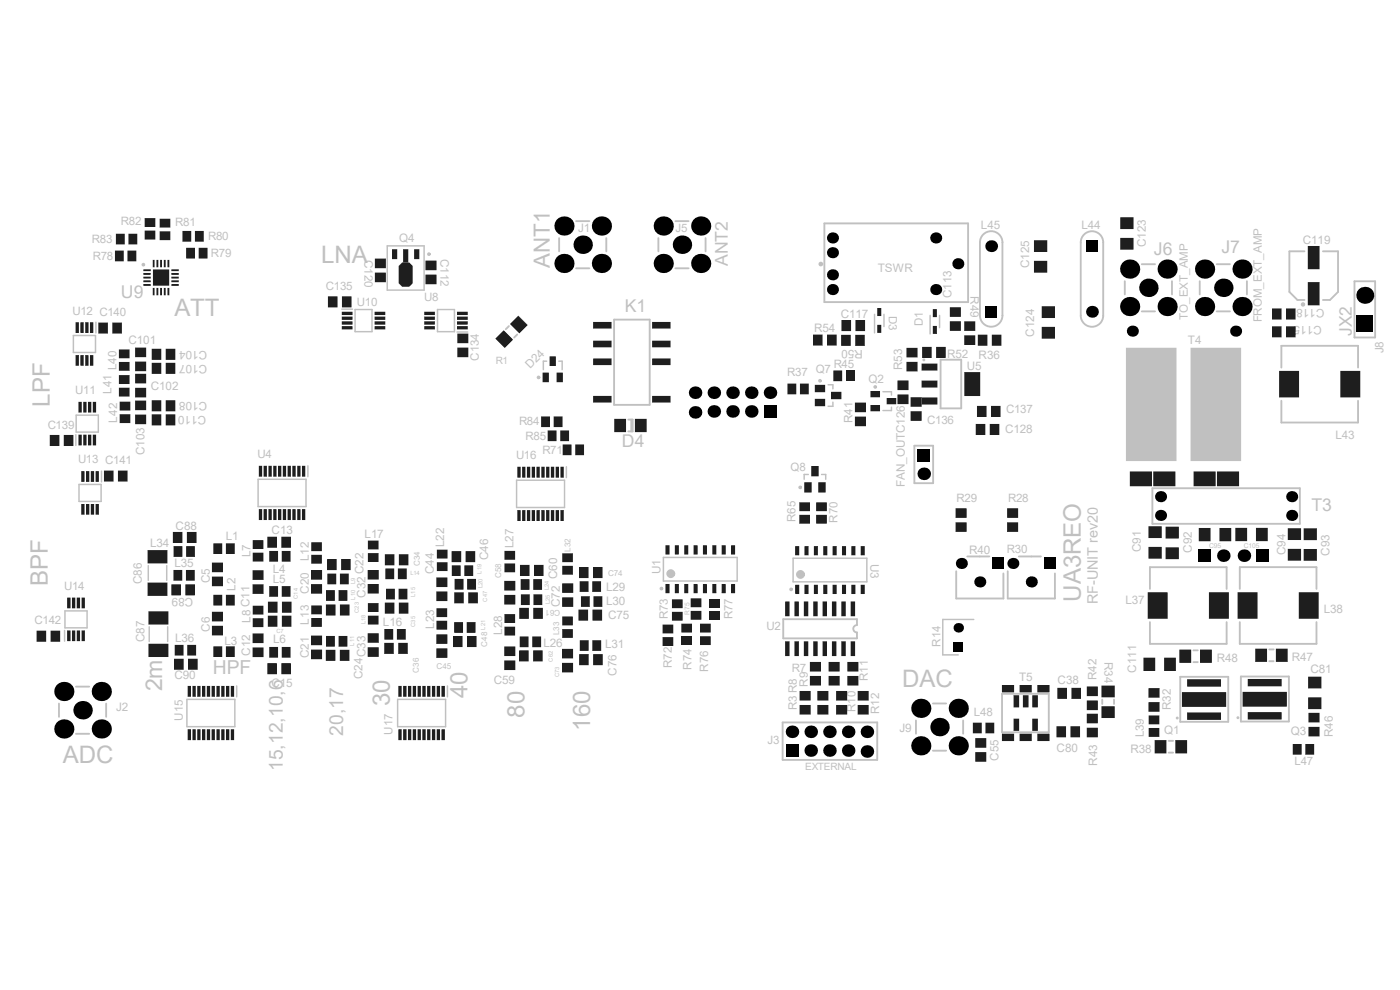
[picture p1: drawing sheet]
<svg xmlns="http://www.w3.org/2000/svg" width="297mm" height="210mm" viewBox="0 0 297 210" stroke-linecap="round" stroke-linejoin="round" font-family="sans-serif">
<g fill="#c0c0c0">
<circle cx="174.1" cy="56" r=".5"/>
<circle cx="196" cy="76.3" r=".31"/>
<circle cx="249.8" cy="152.3" r=".31"/>
<circle cx="262.6" cy="152.3" r=".31"/>
<circle cx="276.4" cy="64.6" r=".47"/>
</g>
<g fill="none" stroke="#c0c0c0" stroke-width=".31">
<path d="M82.2 52.2h7.8v9.3h-7.8zM15.6 71.2h4.7v3.6h-4.7zM20.3 68.4v2.2M72.5 65.6h2.3M75.3 65.7h3.6v4.7h-3.6zM92.8 65.7h3.6v4.7h-3.6zM97 70.4h2.2M116 76.6h-.7v1.8M118.6 76.6h.7v1.8M185.5 66.7v3.9M187.5 66.7v2.6M197.3 66.9v3.9"/>
<path d="M199.3 66.9v2.6M16.1 92.2v2.3M16.2 88.1h4.7v3.6h-4.7zM21.5 100v2.2M65.3 98.8v2.3M120.2 99v2.3M175.7 81.6h1v.9M176.7 85.3v.9h-1M187.3 83.1h1.8v.7M189.1 86.4v.7h-1.8M16.8 102.8h4.7v3.6h-4.7zM31.5 120v3.1"/>
<path d="M35.4 120v3.1M54.8 101.7h10.1v5.8h-10.1zM109.6 101.9h10.2v5.8h-10.2zM140.7 118.3h15.7v5h-15.7zM168.3 118.4h15.6v5h-15.6zM171.5 100.7h-.9v1M174.3 100.7h.9v1M13.7 133.7v2.3M13.8 129.6h4.7v3.6h-4.7zM31.7 133v3.1M35.6 133v3.1M206.6 131.4h-6.6v7.5h3.3"/>
<path d="M39.7 148.4h10.1v5.8h-10.1zM50.2 145.5v2.3M84.4 148.4h10.1v5.8h-10.1zM94.9 145.5v2.3"/>
</g>
<g fill="none" stroke="#c0c0c0" stroke-width=".4">
<path d="M118.6 50.5v2.8M122.2 56.9h2.8M122.2 46.9h2.8M128.6 50.5v2.8M139.7 50.5v2.8M143.3 56.9h2.8M143.3 46.9h2.8M149.7 50.5v2.8M174.9 47.4h30.5v16.7h-30.5zM207.9 51.4v15.5M212.7 51.4v15.5M229.3 51.4v15.5"/>
<path d="M234 51.4v15.5M238.6 59.6v2.9M242.2 56h2.8M248.6 59.6v2.9M254.5 59.6v2.9M258.1 56h2.8M264.5 59.6v2.9M276.7 53.3h-3.2v8.6l1.8 1.7h1.4M280.7 53.3h3.2v8.6l-1.8 1.7h-1.4M287.4 59.7h4.3v11.9h-4.3zM108 69.2l-.7 .6M109.7 70.9l-.6 .7"/>
<path d="M130.3 67.8h7.5v18.1h-7.5zM199.5 76.3h4.4v10.3h-4.4zM242.2 66.1h2.8M258.1 66.1h2.8M271.8 78v-4.6h16.3v4.6M133.3 89h.9v2.5h-.9M133.9 89v2.5M194 94.6h4v7.9h-4zM271.8 85v4.6h16.3v-4.6M205.2 118h4.7M216.1 118h4.7M244.5 103.6h31.3v7.5h-31.3z"/>
<path d="M181.8 132.6v-1.2h-15.6v4h15.6v-1.2M202.9 121.2v5.8h10v-5.4M213.8 121.2v5.8h10v-5.4M244 124.9v-4.6h16.2v4.6M244 132v4.6h16.2v-4.6M253.2 138h.9M263 124.9v-4.6h16.3v4.6M263 132v4.6h16.3v-4.6M269.3 137.8h.9M12.5 149.3v2.8M16.1 155.7h2.8M16.1 145.7h2.8"/>
<path d="M22.5 149.3v2.8M166 153.3h20.1v7.9h-20.1zM194.3 152.8v2.8M197.9 159.2h2.8M197.9 149.2h2.8M204.3 152.8v2.8M212.6 147.2h9.9v8.1h-9.9zM233.8 148.4v.9M236.3 148.4v.9M247.9 159.7h1M247.9 157.2h1M250.4 143.6h10.2v9.5h-10.2z"/>
<path d="M253.2 140.5h.9M263.3 143.5h10.1v9.6h-10.1zM269.3 140.3h.9"/>
</g>
<path d="M238.9 73.8h10.7v24h-10.7zM252.6 73.8h10.7v24h-10.7z" fill-rule="evenodd" fill="#c0c0c0"/>
<g fill="none" stroke="#c0c0c0" stroke-width=".39">
<circle cx="30.4" cy="56.1" r=".2"/>
<circle cx="91" cy="53.9" r=".2"/>
<circle cx="114.2" cy="80.1" r=".2"/>
<circle cx="174" cy="80.8" r=".2"/>
<circle cx="185.7" cy="82.1" r=".2"/>
<circle cx="169.8" cy="103.4" r=".2"/>
<circle cx="140.3" cy="124.9" r=".2"/>
<circle cx="167.8" cy="125" r=".2"/>
</g>
<path d="M207.9 51.4a2.39 2.39 0 0 1 2.4-2.4 2.39 2.39 0 0 1 2.4 2.4M229.3 51.4a2.39 2.39 0 0 1 2.4-2.3 2.39 2.39 0 0 1 2.4 2.3M207.9 66.9a2.39 2.39 0 0 0 2.4 2.4 2.39 2.39 0 0 0 2.4-2.4M229.3 66.9a2.39 2.39 0 0 0 2.4 2.4 2.39 2.39 0 0 0 2.4-2.4h-.1M181.8 132.6a.78 .78 0 0 0-.8 .8 .78 .78 0 0 0 .8 .8" fill="none" stroke="#c0c0c0" stroke-width=".4"/>
<g fill="none" stroke="#c0c0c0" stroke-width=".94">
<circle cx="142.3" cy="121.7" r=".47"/>
<circle cx="169.8" cy="121.9" r=".47"/>
</g>
<g fill="#000">
<circle cx="119.6" cy="47.9" r="2.03"/>
<circle cx="119.6" cy="55.9" r="2.03"/>
<circle cx="123.6" cy="51.9" r="1.96"/>
<circle cx="127.6" cy="47.9" r="2.03"/>
<circle cx="127.6" cy="55.9" r="2.03"/>
<circle cx="140.7" cy="47.9" r="2.03"/>
<circle cx="140.7" cy="55.9" r="2.03"/>
<circle cx="144.7" cy="51.9" r="1.96"/>
<circle cx="148.7" cy="47.9" r="2.03"/>
<circle cx="148.7" cy="55.9" r="2.03"/>
<circle cx="176.6" cy="53.6" r="1.17"/>
<circle cx="176.6" cy="50.5" r="1.17"/>
<circle cx="176.6" cy="58.3" r="1.17"/>
<circle cx="198.5" cy="50.5" r="1.17"/>
<circle cx="203.2" cy="56" r="1.17"/>
<circle cx="210.3" cy="52.2" r="1.25"/>
<circle cx="239.7" cy="57.1" r="2.03"/>
<circle cx="247.6" cy="57.1" r="2.03"/>
<circle cx="255.6" cy="57.1" r="2.03"/>
<circle cx="263.5" cy="57.1" r="2.03"/>
<circle cx="176.6" cy="61.4" r="1.17"/>
<circle cx="198.5" cy="61.4" r="1.17"/>
<circle cx="231.7" cy="66.1" r="1.25"/>
<circle cx="239.7" cy="65" r="2.03"/>
<circle cx="240.2" cy="70.2" r="1.17"/>
<circle cx="243.6" cy="61.1" r="1.96"/>
<circle cx="247.6" cy="65" r="2.03"/>
<circle cx="255.6" cy="65" r="2.03"/>
<circle cx="259.5" cy="61.1" r="1.96"/>
<circle cx="262.1" cy="70.2" r="1.17"/>
<circle cx="263.5" cy="65" r="2.03"/>
<circle cx="289.5" cy="62.6" r="1.8"/>
<circle cx="147.5" cy="83.3" r="1.33"/>
<circle cx="147.5" cy="87.5" r="1.33"/>
<circle cx="151.4" cy="83.3" r="1.33"/>
<circle cx="151.4" cy="87.3" r="1.33"/>
<circle cx="155.4" cy="83.3" r="1.33"/>
<circle cx="155.4" cy="87.3" r="1.33"/>
<circle cx="159.4" cy="83.3" r="1.33"/>
<circle cx="159.4" cy="87.3" r="1.33"/>
<circle cx="163.4" cy="83.3" r="1.33"/>
<circle cx="196" cy="100.5" r="1.33"/>
<circle cx="204" cy="119.5" r="1.17"/>
<circle cx="214.9" cy="119.5" r="1.17"/>
<circle cx="246.2" cy="109.3" r="1.17"/>
<circle cx="246.2" cy="105.4" r="1.17"/>
<circle cx="259.5" cy="117.9" r="1.33"/>
<circle cx="263.9" cy="117.9" r="1.33"/>
<circle cx="274" cy="105.4" r="1.17"/>
<circle cx="274" cy="109.3" r="1.17"/>
<circle cx="203.3" cy="133.2" r="1.01"/>
<circle cx="207.9" cy="123.4" r="1.17"/>
<circle cx="218.8" cy="123.4" r="1.17"/>
<circle cx="13.5" cy="154.6" r="2.03"/>
<circle cx="13.5" cy="146.7" r="2.03"/>
<circle cx="17.5" cy="150.7" r="1.96"/>
<circle cx="21.5" cy="146.7" r="2.03"/>
<circle cx="21.5" cy="154.6" r="2.03"/>
<circle cx="168" cy="155.2" r="1.33"/>
<circle cx="172" cy="159.2" r="1.33"/>
<circle cx="172" cy="155.2" r="1.33"/>
<circle cx="176" cy="155.2" r="1.33"/>
<circle cx="176" cy="159.2" r="1.33"/>
<circle cx="179.9" cy="159.2" r="1.33"/>
<circle cx="179.9" cy="155.2" r="1.33"/>
<circle cx="183.9" cy="159.4" r="1.33"/>
<circle cx="183.9" cy="155.2" r="1.33"/>
<circle cx="195.3" cy="158.2" r="2.03"/>
<circle cx="195.3" cy="150.3" r="2.03"/>
<circle cx="199.3" cy="154.2" r="1.96"/>
<circle cx="203.3" cy="158.2" r="2.03"/>
<circle cx="203.3" cy="150.3" r="2.03"/>
</g>
<g fill="#000">
<path d="M230.4 51h2.5v2.5h-2.5z" fill-rule="evenodd"/>
<path d="M209 64.9h2.5v2.5h-2.5z" fill-rule="evenodd"/>
<path d="M287.7 66.8h3.6v3.6h-3.6z" fill-rule="evenodd"/>
<path d="M162 86h2.7v2.6h-2.7z" fill-rule="evenodd"/>
<path d="M194.6 95.2h2.7v2.7h-2.7z" fill-rule="evenodd"/>
<path d="M210.6 118.4h2.4v2.3h-2.4z" fill-rule="evenodd"/>
<path d="M221.5 118.4h2.4v2.3h-2.4z" fill-rule="evenodd"/>
<path d="M254.2 116.5h2.7v2.7h-2.7z" fill-rule="evenodd"/>
<path d="M266.5 116.6h2.7v2.6h-2.7z" fill-rule="evenodd"/>
<path d="M202.3 136.1h2v2.1h-2z" fill-rule="evenodd"/>
<path d="M166.7 157.9h2.7v2.6h-2.7z" fill-rule="evenodd"/>
</g>
<g fill="#1e1e1e">
<path d="M17.2 106.9h.7v2.3h-.7zM18.2 106.9h.8v2.3h-.8zM19.1 68.4h.7v2.2h-.7zM18.1 68.4h.7v2.2h-.7zM17.1 68.4h.7v2.2h-.7zM20.3 106.9h.7v2.3h-.7zM20.9 68.4h2v2.4h-2zM23.8 68.4h2.1v2.4h-2.1zM27.2 49.6h1.9v2.3h-1.9zM30.4 59.5h1.6v.4h-1.6zM30.4 60.3h1.6v.3h-1.6zM30.4 57.1h1.6v.4h-1.6zM30.4 57.9h1.6v.4h-1.6zM36.7 112.8h2v2.4h-2zM36.4 60.3h1.5v.3h-1.5zM36.4 59.5h1.5v.4h-1.5zM36.4 57.9h1.5v.4h-1.5zM36.4 57.1h1.5v.4h-1.5zM39.6 112.8h2.1v2.4h-2.1zM39.5 52.6h1.9v2.2h-1.9zM87.9 52.9h1.1v2.1h-1.1zM96.5 122.8h1.8v2.3h-1.8zM97 69.2h2.2v.7h-2.2zM97 67.1h2.2v.8h-2.2zM97 66.1h2.2v.7h-2.2zM112.9 135h1.9v2.3h-1.9zM113.1 128.9h2.1v2.4h-2.1zM113.1 122.9h1.9v2.2h-1.9zM119.3 120h2.2v1.9h-2.2zM144.5 132.3h2.3v1.9h-2.3zM167.1 81.4h1.8v2.2h-1.8zM169.6 106.6h2.2v1.8h-2.2zM169.7 81.4h1.9v2.2h-1.9zM173.1 106.6h2.3v1.8h-2.3zM172.9 84.6h2.2v1.6h-2.2zM172.9 81.6h2.2v1.6h-2.2zM186.1 68.9h.9v1.7h-.9zM186.1 65.3h.9v1.7h-.9zM201.5 65.2h2.4v2h-2.4zM7.8 133.8h2v2.3h-2zM10.7 133.8h2.1v2.3h-2.1zM14.2 133.7h.8v2.3h-.8zM15.3 133.7h.7v2.3h-.7zM15.3 126.8h.7v2.2h-.7zM14.2 126.8h.8v2.2h-.8zM17.3 133.7h.7v2.3h-.7zM17.3 126.8h.7v2.2h-.7zM18.2 100h.8v2.2h-.8zM17.2 100h.7v2.2h-.7zM17.7 92.2h.7v2.3h-.7zM18.7 92.2h.7v2.3h-.7zM18.7 85.2h.7v2.3h-.7zM17.7 85.2h.7v2.3h-.7zM17.1 75.3h.7v2.3h-.7zM18.1 75.3h.7v2.3h-.7zM19.1 75.3h.7v2.3h-.7zM20.3 100h.7v2.2h-.7zM30.4 58.7h1.6v.4h-1.6zM33.2 61.1h.4v1.5h-.4zM34 61.1h.4v1.5h-.4zM34.8 61.1h.3v1.5h-.3zM34.8 55.1h.3v1.6h-.3zM34 55.1h.4v1.6h-.4zM33.2 55.1h.4v1.6h-.4zM36.4 124h2v2.3h-2zM36.8 120.9h1.9v2.3h-1.9zM36.4 58.7h1.5v.4h-1.5zM39.8 145.5h.7v2.3h-.7zM40.8 145.5h.7v2.3h-.7zM39.9 139.7h2v2.4h-2zM39.7 136.8h1.9v2.3h-1.9zM39.3 124h2.1v2.3h-2.1zM39.4 120.9h1.9v2.3h-1.9zM42.9 145.5h.7v2.3h-.7zM43.9 145.5h.7v2.3h-.7zM45.9 145.5h.7v2.3h-.7zM46.9 145.5h.7v2.3h-.7zM49 145.5h.7v2.3h-.7zM55.9 108h.7v2.3h-.7zM56.9 108h.8v2.3h-.8zM56.9 98.8h.8v2.3h-.8zM55.9 98.8h.7v2.3h-.7zM59 108h.7v2.3h-.7zM60 108h.7v2.3h-.7zM60 98.8h.7v2.3h-.7zM59 98.8h.7v2.3h-.7zM62 108h.7v2.3h-.7zM63 108h.8v2.3h-.8zM63 98.8h.8v2.3h-.8zM62 98.8h.7v2.3h-.7zM71.8 134.9h1.9v2.3h-1.9zM71.8 125.2h1.9v2.3h-1.9zM84.5 145.5h.7v2.3h-.7zM85.5 145.5h.7v2.3h-.7zM84.5 136.4h2v2.3h-2zM84.2 133.4h1.9v2.3h-1.9zM84.4 120.6h1.9v2.3h-1.9zM84.6 124.9h1.8v2.3h-1.8zM87.6 145.5h.7v2.3h-.7zM88.6 145.5h.7v2.3h-.7zM90.6 145.5h.7v2.3h-.7zM91.6 145.5h.7v2.3h-.7zM90.3 58.3h2.3v2h-2.3zM90.3 55.3h2.3v2h-2.3zM93.7 145.5h.7v2.3h-.7zM97 68.2h2.2v.7h-2.2zM109.8 108.2h.7v2.3h-.7zM110.8 108.2h.7v2.3h-.7zM110.8 99h.7v2.3h-.7zM109.8 99h.7v2.3h-.7zM113.1 138h2v2.3h-2zM113.2 126.1h1.8v2.3h-1.8zM112.8 108.2h.7v2.3h-.7zM113.8 108.2h.7v2.3h-.7zM113.8 99h.7v2.3h-.7zM112.8 99h.7v2.3h-.7zM115.9 108.2h.7v2.3h-.7zM116.9 108.2h.7v2.3h-.7zM116.9 99h.7v2.3h-.7zM115.9 99h.7v2.3h-.7zM116.6 75.6h1.3v2h-1.3zM119.3 133.4h2.2v1.9h-2.2zM119.3 130.8h2.2v1.9h-2.2zM118.9 108.2h.7v2.3h-.7zM119.4 94.3h1.8v2.3h-1.8zM118.9 99h.7v2.3h-.7zM122 94.3h1.9v2.3h-1.9zM125.8 138.8h2.1v2.3h-2.1zM125.7 135.8h1.8v2.3h-1.8zM125.8 120.3h2v2.3h-2zM125.6 123.3h1.9v2.3h-1.9zM125.9 126.5h1.9v2.2h-1.9zM134.7 88.9h2.5v2.8h-2.5z" fill-rule="evenodd"/>
<path d="M141.2 124h.8v1.8h-.8z" fill-rule="evenodd"/>
<path d="M141.2 125.8h.1z" fill-rule="evenodd"/>
<path d="M142 123.9v.1z" fill-rule="evenodd"/>
<path d="M144.5 135h2.3v1.8h-2.3z" fill-rule="evenodd"/>
<path d="M145.2 124h.8l-.1 1.8h-.7z" fill-rule="evenodd"/>
<path d="M145.9 123.9l.1 .1z" fill-rule="evenodd"/>
<path d="M149.1 124h.9l-.1 1.8h-.8z" fill-rule="evenodd"/>
<path d="M149.1 125.8h.1z" fill-rule="evenodd"/>
<path d="M149.9 123.9l.1 .1z" fill-rule="evenodd"/>
<path d="M150.5 127h2.3v1.9h-2.3z" fill-rule="evenodd"/>
<path d="M151.1 124h.9l-.1 1.8h-.8z" fill-rule="evenodd"/>
<path d="M151.1 125.8h.1z" fill-rule="evenodd"/>
<path d="M151.9 123.9l.1 .1z" fill-rule="evenodd"/>
<path d="M155.1 124h.8v1.8h-.8z" fill-rule="evenodd"/>
<path d="M155.1 125.8h.1z" fill-rule="evenodd"/>
<path d="M155.9 123.9v.1z" fill-rule="evenodd"/>
<path d="M166.6 136h.9v3.2h-.9zM169.6 149.6h2.4v2h-2.4zM169.6 146.6h2.4v2h-2.4zM170.5 136h1v3.2h-1z" fill-rule="evenodd"/>
<path d="M170.7 124.1h.8v1.9l-.8-.1z" fill-rule="evenodd"/>
<path d="M170.7 125.9l.1 .1z" fill-rule="evenodd"/>
<path d="M169.6 109.2h2.2v1.9h-2.2zM174.5 136h.9v3.2h-.9z" fill-rule="evenodd"/>
<path d="M174.7 124.1h.8l-.1 1.9-.7-.1z" fill-rule="evenodd"/>
<path d="M174.7 125.9v.1z" fill-rule="evenodd"/>
<path d="M175.4 124.1h.1z" fill-rule="evenodd"/>
<path d="M173.1 109.2h2.3v1.9h-2.3zM176.5 136h.9v3.2h-.9z" fill-rule="evenodd"/>
<path d="M176.6 124.1h.9l-.1 1.9-.8-.1z" fill-rule="evenodd"/>
<path d="M176.6 125.9l.1 .1z" fill-rule="evenodd"/>
<path d="M177.4 124.1h.1z" fill-rule="evenodd"/>
<path d="M176.3 83.1h2.2v1.6h-2.2zM180.5 136h.9v3.2h-.9z" fill-rule="evenodd"/>
<path d="M180.6 124.1h.9l-.1 1.9-.8-.1z" fill-rule="evenodd"/>
<path d="M180.6 125.9l.1 .1z" fill-rule="evenodd"/>
<path d="M181.4 124.1h.1z" fill-rule="evenodd"/>
<path d="M182.6 124.1h.9l-.1 1.9-.8-.1z" fill-rule="evenodd"/>
<path d="M182.6 125.9l.1 .1z" fill-rule="evenodd"/>
<path d="M183.4 124.1h.1z" fill-rule="evenodd"/>
<path d="M192.3 76.8h2.4v2h-2.4zM192.3 73.8h2.4v2h-2.4zM195.6 73.6h2.1v2.3h-2.1zM198.6 73.6h2v2.3h-2zM201.5 68.2h2.4v2h-2.4zM204.6 71.1h2.3v2.1h-2.3zM204.6 68.2h2.3v2h-2.3zM215 147.5h1.2v2.6h-1.2zM215 152.5h1.2v2.5h-1.2zM224.3 145.9h2.1v2.4h-2.1zM227.3 145.9h2v2.4h-2zM249.3 157h2.5v2.8h-2.5zM258.7 112h2.5v2.8h-2.5zM262.1 112h2.5v2.8h-2.5zM27 53.2h1.9v2.2h-1.9zM36.8 115.9h1.9v2.2h-1.9zM40.8 154.7h.7v2.3h-.7zM39.8 154.7h.7v2.3h-.7zM39.5 115.9h1.9v2.2h-1.9zM43.9 154.7h.7v2.3h-.7zM42.9 154.7h.7v2.3h-.7zM46.9 154.7h.7v2.3h-.7zM45.9 154.7h.7v2.3h-.7zM49 154.7h.7v2.3h-.7zM85.5 154.7h.7v2.3h-.7zM84.5 154.7h.7v2.3h-.7zM88.6 154.7h.7v2.3h-.7zM87.6 154.7h.7v2.3h-.7zM91.6 154.7h.7v2.3h-.7zM90.6 154.7h.7v2.3h-.7zM93.7 154.7h.7v2.3h-.7zM116.2 91.3h1.9v2.3h-1.9zM119.3 117.4h2.2v1.9h-2.2zM118.8 91.3h1.9v2.3h-1.9zM125.7 129.3h2v2.4h-2z" fill-rule="evenodd"/>
<path d="M141.2 115.7h.8v1.9l-.8-.1z" fill-rule="evenodd"/>
<path d="M141.2 117.6h.1z" fill-rule="evenodd"/>
<path d="M145.2 115.7h.8l-.1 1.9-.7-.1z" fill-rule="evenodd"/>
<path d="M145.9 115.7h.1z" fill-rule="evenodd"/>
<path d="M149.1 115.7h.9l-.1 1.9-.8-.1z" fill-rule="evenodd"/>
<path d="M149.1 117.6h.1z" fill-rule="evenodd"/>
<path d="M149.9 115.7h.1z" fill-rule="evenodd"/>
<path d="M150.5 129.7h2.3v1.8h-2.3z" fill-rule="evenodd"/>
<path d="M151.1 115.7h.9l-.1 1.9-.8-.1z" fill-rule="evenodd"/>
<path d="M151.1 117.6h.1z" fill-rule="evenodd"/>
<path d="M151.9 115.7h.1z" fill-rule="evenodd"/>
<path d="M155.1 115.7h.8v1.9l-.8-.1z" fill-rule="evenodd"/>
<path d="M155.1 117.6h.1z" fill-rule="evenodd"/>
<path d="M166.6 127.6h.9v3.1h-.9zM170.5 127.6h1v3.1h-1z" fill-rule="evenodd"/>
<path d="M170.7 115.9h.8v1.9l-.8-.1z" fill-rule="evenodd"/>
<path d="M170.7 117.7l.1 .1z" fill-rule="evenodd"/>
<path d="M171.5 115.8v.1z" fill-rule="evenodd"/>
<path d="M170.6 102.3h1.6v2.2h-1.6zM174.5 127.6h.9v3.1h-.9z" fill-rule="evenodd"/>
<path d="M174.7 115.9h.8l-.1 1.9-.7-.1z" fill-rule="evenodd"/>
<path d="M174.7 117.7v.1z" fill-rule="evenodd"/>
<path d="M175.4 115.8l.1 .1z" fill-rule="evenodd"/>
<path d="M173.6 102.3h1.6v2.2h-1.6zM176.5 127.6h.9v3.1h-.9z" fill-rule="evenodd"/>
<path d="M176.6 115.9h.9l-.1 1.9-.8-.1z" fill-rule="evenodd"/>
<path d="M176.6 117.7l.1 .1z" fill-rule="evenodd"/>
<path d="M177.4 115.8l.1 .1z" fill-rule="evenodd"/>
<path d="M176.8 78.6h1.9v2.3h-1.9zM180.5 127.6h.9v3.1h-.9z" fill-rule="evenodd"/>
<path d="M180.6 115.9h.9l-.1 1.9-.8-.1z" fill-rule="evenodd"/>
<path d="M180.6 117.7l.1 .1z" fill-rule="evenodd"/>
<path d="M181.4 115.8l.1 .1z" fill-rule="evenodd"/>
<path d="M179.4 78.6h1.9v2.3h-1.9z" fill-rule="evenodd"/>
<path d="M182.6 115.9h.9l-.1 1.9-.8-.1z" fill-rule="evenodd"/>
<path d="M182.6 117.7l.1 .1z" fill-rule="evenodd"/>
<path d="M183.4 115.8l.1 .1z" fill-rule="evenodd"/>
<path d="M224.1 154.1h2.1v2.3h-2.1zM227.1 154.1h2v2.3h-2zM19.3 106.9h.7v2.3h-.7zM25.4 87.9h2.3v1.8h-2.3zM16 68.4h.7v2.2h-.7zM24.6 49.6h1.9v2.3h-1.9zM28.7 88h2.3v2h-2.3zM33.9 46.4h2.2v1.9h-2.2zM30.7 46.3h2.3v1.8h-2.3zM45 122.3h2.3v2.1h-2.3zM45 119.4h2.3v2h-2.3zM42.2 52.6h1.8v2.2h-1.8zM72.5 69.2h2.3v.7h-2.3zM72.5 66.1h2.3v.7h-2.3zM72.5 67.1h2.3v.8h-2.3zM79.5 69.2h2.2v.7h-2.2zM79.5 67.1h2.2v.8h-2.2zM79.5 66.1h2.2v.7h-2.2zM83.2 52.9h1.1v2.1h-1.1zM96.4 132h1.8v2.2h-1.8zM99 132h1.9v2.2h-1.9zM92.6 129h2.3v1.9h-2.3zM96.4 125.6h2v2.4h-2zM99.3 125.6h2.1v2.4h-2.1zM92.6 125.5h2.3v2h-2.3zM92.6 122.5h2.3v2h-2.3zM99.1 122.8h1.9v2.3h-1.9zM92.7 119.3h2.3v1.8h-2.3zM92.7 116.6h2.3v1.9h-2.3zM110.3 135h1.8v2.3h-1.8zM110.2 128.9h2v2.4h-2zM107 126.2h2.3v2h-2.3zM110.5 122.9h1.8v2.2h-1.8zM107 119.5h2.3v1.9h-2.3zM107 116.9h2.3v1.8h-2.3zM148.5 132.3h2.3v1.9h-2.3zM146.5 129.6h2.3v1.9h-2.3zM188.1 84.4h2v1.4h-2zM195.5 84.3h3.4v1.5h-3.4zM197.9 69.1h.9v1.7h-.9zM197.9 65.6h.9v1.7h-.9zM212.6 145.3h2.5v1.6h-2.5zM220.1 145.3h2.5v1.6h-2.5zM237.7 46.1h2.8v2.5h-2.8zM247.3 116.1h2.8v2.5h-2.8zM274.3 157.8h1.8v2.3h-1.8zM276.9 157.8h1.9v2.3h-1.9zM277.6 154.2h2.3v2h-2.3zM277.6 151.2h2.3v2.1h-2.3zM277.5 147.9h2.8v2.5h-2.8zM272.8 65.4h2.1v2.4h-2.1zM269.9 65.4h2v2.4h-2zM10.6 92.3h2v2.3h-2zM16.3 133.7h.7v2.3h-.7zM16.3 126.8h.7v2.2h-.7zM22.1 99.8h2v2.4h-2zM25 99.8h2.1v2.4h-2.1zM19.3 100h.7v2.2h-.7zM16.6 92.2h.7v2.3h-.7zM19.7 92.2h.7v2.3h-.7zM19.7 85.2h.7v2.3h-.7zM16.6 85.2h.7v2.3h-.7zM25.4 85.2h2.3v1.9h-2.3zM25.2 82.2h2.3v1.9h-2.3zM25.2 79.6h2.3v1.9h-2.3zM16 75.3h.7v2.3h-.7zM25.2 76.8h2.3v1.9h-2.3zM25.2 74.1h2.3v1.9h-2.3zM36.9 139.7h2.1v2.4h-2.1zM31.5 136.6h4.2v2.8h-4.2zM37.1 136.8h1.8v2.3h-1.8zM31.3 123.6h4.2v2.8h-4.2zM32.2 87.9h2v2.3h-2zM35.2 87.9h2v2.3h-2zM32.2 84.9h2v2.4h-2zM35.2 84.9h2v2.4h-2zM28.7 85h2.3v2h-2.3zM28.7 82.3h2.3v2h-2.3zM32.2 74h2v2.3h-2zM35.2 74h2v2.3h-2zM28.7 73.7h2.3v2.1h-2.3zM28.7 76.7h2.3v2h-2.3zM32.4 61.1h.4v1.5h-.4zM35.5 61.1h.4v1.5h-.4zM35.5 55.1h.4v1.6h-.4zM32.4 55.1h.4v1.6h-.4zM32.4 57.2h3.5v3.4h-3.5zM33.9 49.1h2.2v1.8h-2.2zM30.7 48.9h2.3v1.9h-2.3zM41.8 145.5h.7v2.3h-.7zM44.9 145.5h.7v2.3h-.7zM47.9 145.5h.8v2.3h-.8zM45 132.8h2.3v2h-2.3zM45.3 137.1h1.8v2.3h-1.8zM47.9 137.1h1.9v2.3h-1.9zM45.3 126.2h1.8v2.2h-1.8zM47.9 126.2h1.9v2.2h-1.9zM41.4 49h1.8v2.3h-1.8zM53.6 134.4h2.3v2h-2.3zM53.6 137.4h2.3v2h-2.3zM56.8 130.6h2.1v2.4h-2.1zM59.8 130.6h2v2.4h-2zM57.1 137.2h1.9v2.3h-1.9zM59.8 137.2h1.9v2.3h-1.9zM53.6 131.2h2.3v1.8h-2.3zM53.6 121h2.3v2h-2.3zM53.6 123.9h2.3v2.1h-2.3zM57.1 124.3h1.9v2.3h-1.9zM59.8 124.3h1.9v2.3h-1.9zM56.7 113.9h2.1v2.3h-2.1zM59.7 113.9h2v2.3h-2zM54.9 108h.7v2.3h-.7zM58 108h.7v2.3h-.7zM61 108h.7v2.3h-.7zM64.1 108h.7v2.3h-.7zM53.6 114.6h2.3v1.9h-2.3zM64.1 98.8h.7v2.3h-.7zM61 98.8h.7v2.3h-.7zM58 98.8h.7v2.3h-.7zM54.9 98.8h.7v2.3h-.7zM69.1 137.9h2.1v2.3h-2.1zM72.1 137.9h2v2.3h-2zM69.2 134.9h1.8v2.3h-1.8zM69.4 118.6h2v2.3h-2zM72.4 118.6h2v2.3h-2zM69.5 121.7h1.8v2.3h-1.8zM72.1 121.7h1.9v2.3h-1.9zM69.2 125.2h1.8v2.3h-1.8zM72.5 68.2h2.3v.7h-2.3zM72.5 62.9h2.1v2.3h-2.1zM69.6 62.9h2v2.3h-2zM86.6 145.5h.7v2.3h-.7zM89.6 145.5h.7v2.3h-.7zM81.5 136.4h2v2.3h-2zM81.5 133.4h1.9v2.3h-1.9zM81.6 117.6h2.1v2.3h-2.1zM84.6 117.6h2.1v2.3h-2.1zM81.8 120.6h1.8v2.3h-1.8zM81.9 124.9h1.9v2.3h-1.9zM79.5 68.2h2.2v.7h-2.2zM79.5 54.9h2.4v2h-2.4zM79.5 57.8h2.4v2.1h-2.4z" fill-rule="evenodd"/>
<path d="M85.3 55.7h1.5l.8 .7v3.7l-.8 .7h-1.5l-.7-.7v-3.7z" fill-rule="evenodd"/>
<path d="M92.7 145.5h.7v2.3h-.7zM96.1 134.9h2v2.4h-2zM99.1 134.9h2v2.4h-2zM92.6 134.6h2.3v2h-2.3zM92.6 137.5h2.3v2.1h-2.3zM92.6 131.7h2.3v1.9h-2.3zM95.9 119.9h1.8v2.3h-1.8zM98.5 119.9h1.9v2.3h-1.9zM97 70.8h2.4v2h-2.4zM97 73.7h2.4v2.1h-2.4zM110.1 138h2.1v2.3h-2.1zM107 137.1h2.3v2.1h-2.3zM107 140.1h2.3v2h-2.3zM107 132.9h2.3v1.9h-2.3zM107 130.3h2.3v1.9h-2.3zM110.3 119.8h2.1v2.4h-2.1zM113.3 119.8h2v2.4h-2zM107 123.2h2.3v2.1h-2.3zM110.5 126.1h1.9v2.3h-1.9zM111.8 108.2h.7v2.3h-.7zM114.8 108.2h.7v2.3h-.7zM114.8 99h.7v2.3h-.7zM111.8 99h.7v2.3h-.7zM114.8 88.3h1.9v2.3h-1.9z" fill-rule="evenodd"/>
<path d="M110 67l2 2-1.8 1.7-2-2z" fill-rule="evenodd"/>
<path d="M106.9 70.1l2 2-1.8 1.7-2-2z" fill-rule="evenodd"/>
<path d="M122.9 138.8h2v2.3h-2zM119.2 137.6h2.4v2.1h-2.4zM123 135.8h1.9v2.3h-1.9zM122.8 120.3h2.1v2.3h-2.1zM119.3 123.7h2.3v2.1h-2.3zM119.3 126.7h2.3v2h-2.3zM123 123.3h1.9v2.3h-1.9zM123.3 126.5h1.8v2.2h-1.8zM117.9 108.2h.7v2.3h-.7zM117.9 99h.7v2.3h-.7zM117.5 88.3h1.8v2.3h-1.8zM130.3 88.9h2.5v2.8h-2.5zM148.5 135h2.3v1.8h-2.3zM146.5 126.9h2.3v1.9h-2.3zM142.6 127.1h2.2v1.9h-2.2z" fill-rule="evenodd"/>
<path d="M153.1 124h.9l-.1 1.8h-.8z" fill-rule="evenodd"/>
<path d="M153.1 125.8h.1z" fill-rule="evenodd"/>
<path d="M153.9 123.9l.1 .1z" fill-rule="evenodd"/>
<path d="M147.1 124h.9l-.1 1.8h-.8z" fill-rule="evenodd"/>
<path d="M147.1 125.8h.1z" fill-rule="evenodd"/>
<path d="M147.9 123.9l.1 .1z" fill-rule="evenodd"/>
<path d="M143.2 124h.8l-.1 1.8h-.7z" fill-rule="evenodd"/>
<path d="M143.9 123.9l.1 .1z" fill-rule="evenodd"/>
<path d="M175.8 143.4h2.3v2h-2.3zM177.4 149.6h2.3v2h-2.3zM177.4 146.6h2.3v2h-2.3zM173.4 149.6h2.4v2h-2.4zM173.4 146.6h2.4v2h-2.4zM171.8 143.4h2.4v2h-2.4zM175.8 140.4h2.3v2.1h-2.3zM171.8 140.4h2.4v2.1h-2.4zM178.5 136h.9v3.2h-.9zM172.5 136h1v3.2h-1zM168.5 136h1v3.2h-1z" fill-rule="evenodd"/>
<path d="M168.7 124.1h.9l-.1 1.9-.8-.1z" fill-rule="evenodd"/>
<path d="M168.7 125.9l.1 .1z" fill-rule="evenodd"/>
<path d="M169.5 124.1h.1z" fill-rule="evenodd"/>
<path d="M172.7 124.1h.8v1.9l-.8-.1z" fill-rule="evenodd"/>
<path d="M172.7 125.9v.1z" fill-rule="evenodd"/>
<path d="M178.6 124.1h.9l-.1 1.9-.8-.1z" fill-rule="evenodd"/>
<path d="M178.6 125.9l.1 .1z" fill-rule="evenodd"/>
<path d="M179.4 124.1h.1z" fill-rule="evenodd"/>
<path d="M172.1 98.9h1.6v2.1h-1.6zM175.5 71h2v2.3h-2zM172.5 71h2v2.3h-2zM182 149.6h2.3v2h-2.3zM182 146.6h2.3v2h-2.3zM190.4 83.7h2.3v2h-2.3zM190.4 80.7h2.3v2.1h-2.3zM184.7 85.9h2v1.3h-2zM184.7 82.9h2v1.4h-2zM181.4 88.4h2.3v2h-2.3zM181.4 85.4h2.3v2h-2.3zM181.5 67.9h2v2.3h-2zM181.4 71h2.1v2.4h-2.1zM202.7 107.8h2.4v2.1h-2.4zM202.7 110.8h2.4v2h-2.4zM195.5 80.7h3.4v1.5h-3.4zM195.5 77.1h3.4v1.5h-3.4zM206.9 159.6h2.3v2h-2.3zM206.9 156.6h2.3v2h-2.3zM217 147.5h1.2v2.6h-1.2zM213.6 107.8h2.4v2.1h-2.4zM213.6 110.8h2.4v2h-2.4zM210.2 86.1h2.1v2.4h-2.1zM207.3 86.1h2v2.4h-2zM210.4 71h2v2.4h-2zM207.4 71h2.1v2.4h-2.1zM219 152.5h1.2v2.5h-1.2zM219 147.5h1.2v2.6h-1.2zM221 69.3h2.8v2.5h-2.8zM219.4 55.3h2.8v2.5h-2.8zM219.4 51h2.8v2.5h-2.8zM233.7 149.8h2.8v2.5h-2.8zM233.7 145.4h2.8v2.5h-2.8zM237.7 50.5h2.8v2.5h-2.8zM245 157h2.5v2.8h-2.5zM247 139.5h2.5v2.8h-2.5zM250.2 137.8h2.5v2.8h-2.5zM247.3 111.7h2.8v2.5h-2.8zM244.7 100h4.7v3.2h-4.7zM266.3 137.6h2.5v2.8h-2.5zM266.5 112h2.5v2.8h-2.5zM258.2 100h4.7v3.2h-4.7zM277.5 143.5h2.8v2.5h-2.8zM270.7 137.6h2.5v2.8h-2.5zM273.2 112.1h2.8v2.5h-2.8zM276.6 112.1h2.8v2.5h-2.8zM272.8 69.2h2.1v2.4h-2.1zM269.9 69.2h2v2.4h-2zM277.5 59.8h2.5v5h-2.5zM24.4 53.2h1.9v2.2h-1.9zM31.3 116.7h4.2v2.8h-4.2zM31.5 129.7h4.2v2.8h-4.2zM32.2 77h2v2.3h-2zM35.2 77h2v2.3h-2zM28.7 79.3h2.3v2h-2.3zM45 129.8h2.3v2h-2.3zM47.9 154.7h.8v2.3h-.8zM44.9 154.7h.7v2.3h-.7zM41.8 154.7h.7v2.3h-.7zM45.3 115.3h1.8v2.2h-1.8zM47.9 115.3h1.9v2.2h-1.9zM56.7 140.7h2.1v2.3h-2.1zM59.7 140.7h2v2.3h-2zM56.8 127.6h2.1v2.4h-2.1zM59.8 127.6h2v2.4h-2zM57.1 116.9h1.9v2.2h-1.9zM59.8 116.9h1.9v2.2h-1.9zM53.6 128.5h2.3v1.9h-2.3zM53.6 117.2h2.3v1.9h-2.3zM69.1 128.2h2.1v2.4h-2.1zM72.1 128.2h2v2.4h-2zM81.6 127.8h2.1v2.4h-2.1zM84.6 127.8h2v2.4h-2zM89.6 154.7h.7v2.3h-.7zM86.6 154.7h.7v2.3h-.7zM85.5 52.9h1.1v2.8h-1.1zM95.8 116.9h2v2.4h-2zM98.8 116.9h2v2.4h-2zM92.7 154.7h.7v2.3h-.7zM115.1 79h1.3v2.1h-1.3zM122.7 129.3h2.1v2.4h-2.1zM119.2 140.6h2.4v2.1h-2.4zM118.1 79h1.3v2.1h-1.3zM142.6 129.8h2.2v1.9h-2.2z" fill-rule="evenodd"/>
<path d="M153.1 115.7h.9l-.1 1.9-.8-.1z" fill-rule="evenodd"/>
<path d="M153.1 117.6h.1z" fill-rule="evenodd"/>
<path d="M153.9 115.7h.1z" fill-rule="evenodd"/>
<path d="M147.1 115.7h.9l-.1 1.9-.8-.1z" fill-rule="evenodd"/>
<path d="M147.1 117.6h.1z" fill-rule="evenodd"/>
<path d="M147.9 115.7h.1z" fill-rule="evenodd"/>
<path d="M143.2 115.7h.8l-.1 1.9-.7-.1z" fill-rule="evenodd"/>
<path d="M143.9 115.7h.1z" fill-rule="evenodd"/>
<path d="M168.5 127.6h1v3.1h-1zM172.5 127.6h1v3.1h-1zM178.5 127.6h.9v3.1h-.9z" fill-rule="evenodd"/>
<path d="M168.7 115.9h.9l-.1 1.9-.8-.1z" fill-rule="evenodd"/>
<path d="M168.7 117.7l.1 .1z" fill-rule="evenodd"/>
<path d="M169.5 115.8l.1 .1z" fill-rule="evenodd"/>
<path d="M172.7 115.9h.8v1.9l-.8-.1z" fill-rule="evenodd"/>
<path d="M172.7 117.7v.1z" fill-rule="evenodd"/>
<path d="M173.5 115.8v.1z" fill-rule="evenodd"/>
<path d="M178.6 115.9h.9l-.1 1.9-.8-.1z" fill-rule="evenodd"/>
<path d="M178.6 117.7l.1 .1z" fill-rule="evenodd"/>
<path d="M179.4 115.8l.1 .1z" fill-rule="evenodd"/>
<path d="M206.4 153.3h1.9v2.3h-1.9zM209.1 153.3h1.8v2.3h-1.8zM212.6 155.6h2.5v1.6h-2.5zM210 89.9h2v2.4h-2zM207 89.9h2v2.4h-2zM220.1 155.6h2.5v1.6h-2.5zM221 65h2.8v2.5h-2.8zM262.6 125.6h4.2v5.7h-4.2zM273.2 116.4h2.8v2.5h-2.8zM276.6 116.5h2.8v2.5h-2.8zM275.5 125.6h4.3v5.7h-4.3zM271.4 78.7h4.2v5.6h-4.2zM277.5 52.2h2.5v4.9h-2.5zM284.4 78.7h4.2v5.6h-4.2zM90 69.2h2.3v.7h-2.3zM90 66.1h2.3v.7h-2.3zM90 67.1h2.3v.8h-2.3zM140.6 135.2h2.2v1.8h-2.2zM140.6 132.5h2.2v1.9h-2.2zM138.4 72.3h3.9v1.4h-3.9zM125.8 72.3h4v1.4h-4zM138.4 68.3h3.9v1.4h-3.9zM125.8 68.3h4v1.4h-4zM216.3 145.3h2.6v1.6h-2.6zM193.2 84.3h2.3v2h-2.3zM243.7 154.4h2.3v1.9h-2.3zM230.6 154.4h2.3v2h-2.3zM243.7 151.8h2.3v1.9h-2.3zM251.8 151.1h7.2v1.6h-7.2zM264.7 151.1h7.2v1.5h-7.2zM230.6 151.4h2.3v2h-2.3zM243.7 116h2.8v2.5h-2.8zM13.5 92.3h2.1v2.3h-2.1zM66 134.8h2.3v2.1h-2.3zM66 137.8h2.3v2h-2.3zM66 131.1h2.3v1.9h-2.3zM66 120.9h2.3v2.1h-2.3zM66 123.9h2.3v2h-2.3zM66 117.7h2.3v1.9h-2.3zM66 115h2.3v1.9h-2.3zM38.7 49h1.9v2.3h-1.9zM78 134.3h2.4v2.1h-2.4zM78 137.3h2.4v2h-2.4zM78 130.6h2.3v1.9h-2.3zM78 120.9h2.4v2.1h-2.4zM78 123.9h2.4v2h-2.4zM78 127.9h2.3v1.9h-2.3zM78 114.7h2.3v1.9h-2.3zM90 68.2h2.3v.7h-2.3zM138.4 84h3.9v1.4h-3.9zM125.8 84h4v1.4h-4zM138.4 76h3.9v1.5h-3.9zM125.8 76h4v1.5h-4zM179.8 143.4h2.3v2h-2.3zM179.8 140.4h2.3v2.1h-2.3zM193.2 87.2h2.3v2.1h-2.3zM178.5 67.9h2.1v2.3h-2.1zM178.5 71h2v2.4h-2zM250.7 146.8h9.4v3.2h-9.4zM251.8 144.1h7.2v1.6h-7.2zM264.7 144h7.2v1.6h-7.2zM263.6 146.8h9.4v3.1h-9.4zM243.7 146h2.3v2h-2.3zM243.7 148.9h2.3v2.1h-2.3zM230.6 145.6h2.3v2.1h-2.3zM230.6 148.6h2.3v2h-2.3zM242.6 139.5h2.5v2.8h-2.5zM254.6 137.8h2.5v2.8h-2.5zM254.3 112h2.5v2.8h-2.5zM243.7 111.6h2.8v2.5h-2.8zM239.7 100h4.7v3.2h-4.7zM253.2 100h4.7v3.2h-4.7zM66 128.4h2.3v1.9h-2.3zM78 117.3h2.3v1.9h-2.3zM216.3 155.6h2.6v1.6h-2.6zM204.6 78.9h3.4v5.1h-3.4zM243.5 125.6h4.2v5.7h-4.2zM256.5 125.6h4.2v5.7h-4.2z" fill-rule="evenodd"/>
</g>
<g font-size="5.1" fill="#c0c0c0">
<text x="68.1" y="55.8">LNA</text>
<text x="37" y="67">ATT</text>
<text x="10.5" y="86.3" transform="rotate(-90 10.5 86.3)">LPF</text>
<text x="10.2" y="124.2" transform="rotate(-90 10.2 124.2)">BPF</text>
<text x="229.3" y="127.6" transform="rotate(-90 229.3 127.6)">UA3REO</text>
<text x="82.7" y="149.9" transform="rotate(-90 82.7 149.9)">30</text>
<text x="99.2" y="148.1" transform="rotate(-90 99.2 148.1)">40</text>
<text x="191.4" y="145.7">DAC</text>
<text x="111.3" y="152.3" transform="rotate(-90 111.3 152.3)">80</text>
<text x="125.2" y="155" transform="rotate(-90 125.2 155)">160</text>
<text x="13.3" y="161.8">ADC</text>
</g>
<text font-size="4.9" fill="#c0c0c0" x="34.4" y="146.7" transform="rotate(-90 34.4 146.7)">2m</text>
<text font-size="4.7" fill="#c0c0c0" x="116.7" y="56.8" transform="rotate(-90 116.7 56.8)">ANT1</text>
<g font-size="4.1" fill="#c0c0c0">
<text x="45.1" y="142.9">HPF</text>
<text x="72.8" y="156" transform="rotate(-90 72.8 156)">20,17</text>
<text x="60" y="163.6" transform="rotate(-90 60 163.6)">15,12,10,6</text>
</g>
<g font-size="3.7" fill="#c0c0c0">
<text x="259.1" y="53.7">J7</text>
<text x="154.4" y="56.5" transform="rotate(-90 154.4 56.5)">ANT2</text>
<text x="244.8" y="54.1">J6</text>
<text x="25.7" y="63.2">U9</text>
<text x="132.5" y="66.2">K1</text>
<text x="286.8" y="71.2" transform="rotate(-90 286.8 71.2)">JX2</text>
<text x="132" y="94.8">D4</text>
<text x="278.2" y="108.3">T3</text>
</g>
<text font-size="3.1" fill="#c0c0c0" x="232.9" y="128.2" transform="rotate(-90 232.9 128.2)">RF-UNIT rev20</text>
<g font-size="2.5" fill="#c0c0c0">
<text x="25.7" y="47.8">R82</text>
<text x="37.2" y="47.9">R81</text>
<text x="19.5" y="51.5">R83</text>
<text x="44.2" y="50.9">R80</text>
<text x="84.7" y="51.4">Q4</text>
<text x="122.6" y="49.2">J1</text>
<text x="143.3" y="49.2">J5</text>
<text x="208.1" y="48.6">L45</text>
<text x="229.4" y="48.6">L44</text>
<text x="243.1" y="52.4" transform="rotate(-90 243.1 52.4)">C123</text>
<text x="276.4" y="51.7">C119</text>
<text x="19.7" y="55.1">R78</text>
<text x="44.7" y="54.5">R79</text>
<text x="77.3" y="55.1" transform="rotate(90 77.3 55.1)">C120</text>
<text x="93.4" y="54.9" transform="rotate(90 93.4 54.9)">C112</text>
<text x="186.2" y="57.7">TSWR</text>
<text x="218.3" y="56.9" transform="rotate(-90 218.3 56.9)">C125</text>
<text x="69.1" y="61.5">C135</text>
<text x="75.7" y="64.8">U10</text>
<text x="90" y="63.9">U8</text>
<text x="201.9" y="63.2" transform="rotate(-90 201.9 63.2)">C113</text>
<text x="205.9" y="62.9" transform="rotate(90 205.9 62.9)">R49</text>
<text x="281" y="65.6" transform="rotate(-180 281 65.6)">C118</text>
<text x="15.4" y="66.7">U12 C140</text>
<text x="172.7" y="70.5">R54</text>
<text x="178.4" y="67.4">C117</text>
<text x="188.6" y="67" transform="rotate(90 188.6 67)">D3</text>
<text x="195.8" y="69.2" transform="rotate(-90 195.8 69.2)">D1</text>
<text x="219.4" y="71.4" transform="rotate(-90 219.4 71.4)">C124</text>
<text x="252" y="67.8" transform="rotate(-90 252 67.8)">TO_EXT_AMP</text>
<text x="267.7" y="68.4" transform="rotate(-90 267.7 68.4)">FROM_EXT_AMP</text>
<text x="280.4" y="69.1" transform="rotate(-180 280.4 69.1)">C115</text>
<text x="27.3" y="73">C101</text>
<text x="43.9" y="74.4" transform="rotate(-180 43.9 74.4)">C104</text>
<text x="43.9" y="77.3" transform="rotate(-180 43.9 77.3)">C107</text>
<text x="101.6" y="76.5" transform="rotate(-90 101.6 76.5)">C134</text>
<text x="183.1" y="74.2" transform="rotate(-180 183.1 74.2)">R50</text>
<text x="200.9" y="75.9">R52</text>
<text x="207.6" y="76.1">R36</text>
<text x="252" y="72.9">T4</text>
<text x="293.5" y="75" transform="rotate(-90 293.5 75)">J8</text>
<text x="16" y="83.6">U11</text>
<text x="23.7" y="83.5" transform="rotate(-90 23.7 83.5)">L41</text>
<text x="24.7" y="78.6" transform="rotate(-90 24.7 78.6)">L40</text>
<text x="32" y="82.7">C102</text>
<text x="112.5" y="78.4" transform="rotate(-45 112.5 78.4)">D24</text>
<text x="167" y="79.7">R37 Q7</text>
<text x="176.9" y="78.1">R45</text>
<text x="184.2" y="81.3">Q2</text>
<text x="191.4" y="78.5" transform="rotate(-90 191.4 78.5)">R53</text>
<text x="205.1" y="78.5">U5</text>
<text x="24.9" y="89.7" transform="rotate(-90 24.9 89.7)">L42</text>
<text x="43.7" y="88.3" transform="rotate(-180 43.7 88.3)">C110</text>
<text x="43.9" y="85.3" transform="rotate(-180 43.9 85.3)">C108</text>
<text x="180.9" y="89.8" transform="rotate(-90 180.9 89.8)">R41</text>
<text x="196.7" y="89.9">C136</text>
<text x="213.4" y="87.7">C137</text>
<text x="10.1" y="90.9">C139</text>
<text x="110.1" y="90.3">R84</text>
<text x="111.5" y="93.4">R85</text>
<text x="213.2" y="91.9">C128</text>
<text x="283.3" y="93.1">L43</text>
<text x="16.6" y="98.3">U13 C141</text>
<text x="30.7" y="96.6" transform="rotate(-90 30.7 96.6)">C103</text>
<text x="54.7" y="97.2">U4</text>
<text x="109.5" y="97.4">U16</text>
<text x="115.1" y="96.2">R71</text>
<text x="167.7" y="100">Q8</text>
<text x="191.9" y="103.3" transform="rotate(-90 191.9 103.3)">FAN_OUTC126</text>
<text x="202.9" y="106.5">R29</text>
<text x="213.9" y="106.5">R28</text>
<text x="37.3" y="112.4">C88</text>
<text x="57.6" y="113.4">C13</text>
<text x="168.7" y="110.7" transform="rotate(-90 168.7 110.7)">R65</text>
<text x="177.7" y="110.9" transform="rotate(-90 177.7 110.9)">R70</text>
<text x="31.8" y="116">L34</text>
<text x="47.9" y="114.5">L1</text>
<text x="53.1" y="118.2" transform="rotate(-90 53.1 118.2)">L7</text>
<text x="65.5" y="119.1" transform="rotate(-90 65.5 119.1)">L12</text>
<text x="77.3" y="114.1">L17</text>
<text x="94.2" y="116.1" transform="rotate(-90 94.2 116.1)">L22</text>
<text x="103.5" y="118.9" transform="rotate(-90 103.5 118.9)">C46</text>
<text x="108.9" y="116.3" transform="rotate(-90 108.9 116.3)">L27</text>
<text x="184.7" y="119.6" transform="rotate(90 184.7 119.6)">U3</text>
<text x="205.6" y="117.6">R40</text>
<text x="213.6" y="117.3">R30</text>
<text x="242.1" y="117.1" transform="rotate(-90 242.1 117.1)">C91</text>
<text x="252.8" y="117.2" transform="rotate(-90 252.8 117.2)">C92</text>
<text x="272.7" y="117.7" transform="rotate(-90 272.7 117.7)">C94</text>
<text x="282.1" y="117.9" transform="rotate(-90 282.1 117.9)">C93</text>
<text x="13.6" y="125.1">U14</text>
<text x="30.1" y="124" transform="rotate(-90 30.1 124)">C86</text>
<text x="37" y="120.4">L35</text>
<text x="44.5" y="123.7" transform="rotate(-90 44.5 123.7)">C5</text>
<text x="50" y="125.4" transform="rotate(-90 50 125.4)">L2</text>
<text x="57.9" y="121.5">L4</text>
<text x="57.9" y="123.7">L5</text>
<text x="65.5" y="126" transform="rotate(-90 65.5 126)">C20</text>
<text x="92" y="121.8" transform="rotate(-90 92 121.8)">C44</text>
<text x="128.6" y="125.4">L29</text>
<text x="140.1" y="121.8" transform="rotate(-90 140.1 121.8)">U1</text>
<text x="41" y="126.9" transform="rotate(-180 41 126.9)">C89</text>
<text x="77.5" y="126.8" transform="rotate(-90 77.5 126.8)">C32 C22</text>
<text x="118.8" y="128.8" transform="rotate(-90 118.8 128.8)">C72 C60</text>
<text x="128.6" y="128.4">L30</text>
<text x="129" y="131.4">C75</text>
<text x="141.7" y="131.4" transform="rotate(-90 141.7 131.4)">R73</text>
<text x="155.4" y="131.4" transform="rotate(-90 155.4 131.4)">R77</text>
<text x="238.8" y="128.1">L37</text>
<text x="280.8" y="130">L38</text>
<text x="7.3" y="132.5">C142</text>
<text x="30.7" y="136.3" transform="rotate(-90 30.7 136.3)">C87</text>
<text x="37.2" y="136.3">L36</text>
<text x="44.5" y="134" transform="rotate(-90 44.5 134)">C6</text>
<text x="47.6" y="136.8">L3</text>
<text x="53.1" y="132.1" transform="rotate(-90 53.1 132.1)">L8 C11</text>
<text x="58" y="136.4">L6</text>
<text x="65.5" y="132.5" transform="rotate(-90 65.5 132.5)">L13</text>
<text x="81.2" y="132.8">L16</text>
<text x="92.1" y="133.4" transform="rotate(-90 92.1 133.4)">L23</text>
<text x="106.5" y="134.7" transform="rotate(-90 106.5 134.7)">L28</text>
<text x="115.3" y="137.2">L26</text>
<text x="128.4" y="137.5">L31</text>
<text x="162.6" y="133.6">U2</text>
<text x="199.5" y="137.2" transform="rotate(-90 199.5 137.2)">R14</text>
<text x="53.1" y="139.1" transform="rotate(-90 53.1 139.1)">C12</text>
<text x="65.5" y="139.6" transform="rotate(-90 65.5 139.6)">C21</text>
<text x="130.8" y="143.3" transform="rotate(-90 130.8 143.3)">C76</text>
<text x="142.5" y="141.7" transform="rotate(-90 142.5 141.7)">R72</text>
<text x="146.7" y="142.1" transform="rotate(-90 146.7 142.1)">R74</text>
<text x="150.2" y="142.5" transform="rotate(-90 150.2 142.5)">R76</text>
<text x="168" y="142.5">R7</text>
<text x="234.3" y="140.3" transform="rotate(90 234.3 140.3)">R34</text>
<text x="241" y="142.7" transform="rotate(-90 241 142.7)">C111</text>
<text x="258.1" y="140.3">R48</text>
<text x="274.1" y="140.3">R47</text>
<text x="278" y="142.7">C81</text>
<text x="37" y="144.1">C90</text>
<text x="57.6" y="145.7">C15</text>
<text x="76.9" y="144.1" transform="rotate(-90 76.9 144.1)">C24C33</text>
<text x="104.7" y="145.1">C59</text>
<text x="171.4" y="145.7" transform="rotate(-90 171.4 145.7)">R9</text>
<text x="184.1" y="144.5" transform="rotate(-90 184.1 144.5)">R11</text>
<text x="216.2" y="144.5">T5</text>
<text x="224.4" y="145.1">C38</text>
<text x="232.6" y="144.3" transform="rotate(-90 232.6 144.3)">R42</text>
<text x="24.6" y="150.8">J2</text>
<text x="38.8" y="152.9" transform="rotate(-90 38.8 152.9)">U15</text>
<text x="83.3" y="155.8" transform="rotate(-90 83.3 155.8)">U17</text>
<text x="169" y="150.7" transform="rotate(-90 169 150.7)">R3R8</text>
<text x="181.5" y="151.1" transform="rotate(-90 181.5 151.1)">R10</text>
<text x="186.5" y="151.5" transform="rotate(-90 186.5 151.5)">R12</text>
<text x="190.8" y="155.2">J9</text>
<text x="206.6" y="152">L48</text>
<text x="247" y="155.7">Q1</text>
<text x="248.4" y="150.7" transform="rotate(-90 248.4 150.7)">R32</text>
<text x="273.9" y="155.9">Q3</text>
<text x="162.9" y="157.8">J3</text>
<text x="211.8" y="161.4" transform="rotate(-90 211.8 161.4)">C55</text>
<text x="224.2" y="159.6">C80</text>
<text x="239.8" y="159.8">R38</text>
<text x="242.7" y="156.4" transform="rotate(-90 242.7 156.4)">L39</text>
<text x="282.8" y="156.4" transform="rotate(-90 282.8 156.4)">R46</text>
<text x="232.8" y="162.5" transform="rotate(-90 232.8 162.5)">R43</text>
<text x="274.6" y="162.4">L47</text>
</g>
<g font-size="2.1" fill="#c0c0c0">
<text x="105.2" y="77.1">R1</text>
<text x="170.8" y="163.4">EXTERNAL</text>
</g>
<g font-size="1.7" fill="#c0c0c0">
<text x="121" y="117" transform="rotate(-90 121 117)">L32</text>
<text x="89.1" y="120.1" transform="rotate(-90 89.1 120.1)">C34</text>
<text x="106.3" y="122.6" transform="rotate(-90 106.3 122.6)">C58</text>
<text x="129" y="122.3">C74</text>
<text x="118.9" y="129.4" transform="rotate(-180 118.9 129.4)">C61</text>
<text x="103.3" y="137.2" transform="rotate(-90 103.3 137.2)">C48</text>
<text x="118.7" y="134.8" transform="rotate(-90 118.7 134.8)">L33</text>
<text x="88.9" y="142.7" transform="rotate(-90 88.9 142.7)">C36</text>
<text x="92.6" y="141.9">C45</text>
</g>
<g font-size="1.4" fill="#c0c0c0">
<text x="256.5" y="116.3">C95</text>
<text x="263.9" y="116.2">C105</text>
<text x="146.3" y="130.4" transform="rotate(-90 146.3 130.4)">R75</text>
</g>
<g font-size="1.2" fill="#c0c0c0">
<text x="75.4" y="123.8" transform="rotate(-90 75.4 123.8)">L9</text>
<text x="87.1" y="122">L14</text>
<text x="102.2" y="121.7" transform="rotate(-90 102.2 121.7)">L19</text>
<text x="116.5" y="125.2" transform="rotate(-90 116.5 125.2)">L24</text>
<text x="63.2" y="127" transform="rotate(-90 63.2 127)">C14</text>
<text x="75.4" y="127.2" transform="rotate(-90 75.4 127.2)">L10</text>
<text x="88.1" y="126.6" transform="rotate(-90 88.1 126.6)">L15</text>
<text x="116.7" y="128.2" transform="rotate(-90 116.7 128.2)">L25</text>
<text x="58.6" y="134.4">C7</text>
<text x="75.1" y="136.9" transform="rotate(-90 75.1 136.9)">L11</text>
<text x="103" y="133.6" transform="rotate(-90 103 133.6)">L21</text>
<text x="117.3" y="140.3" transform="rotate(-90 117.3 140.3)">C62</text>
</g>
</svg>
